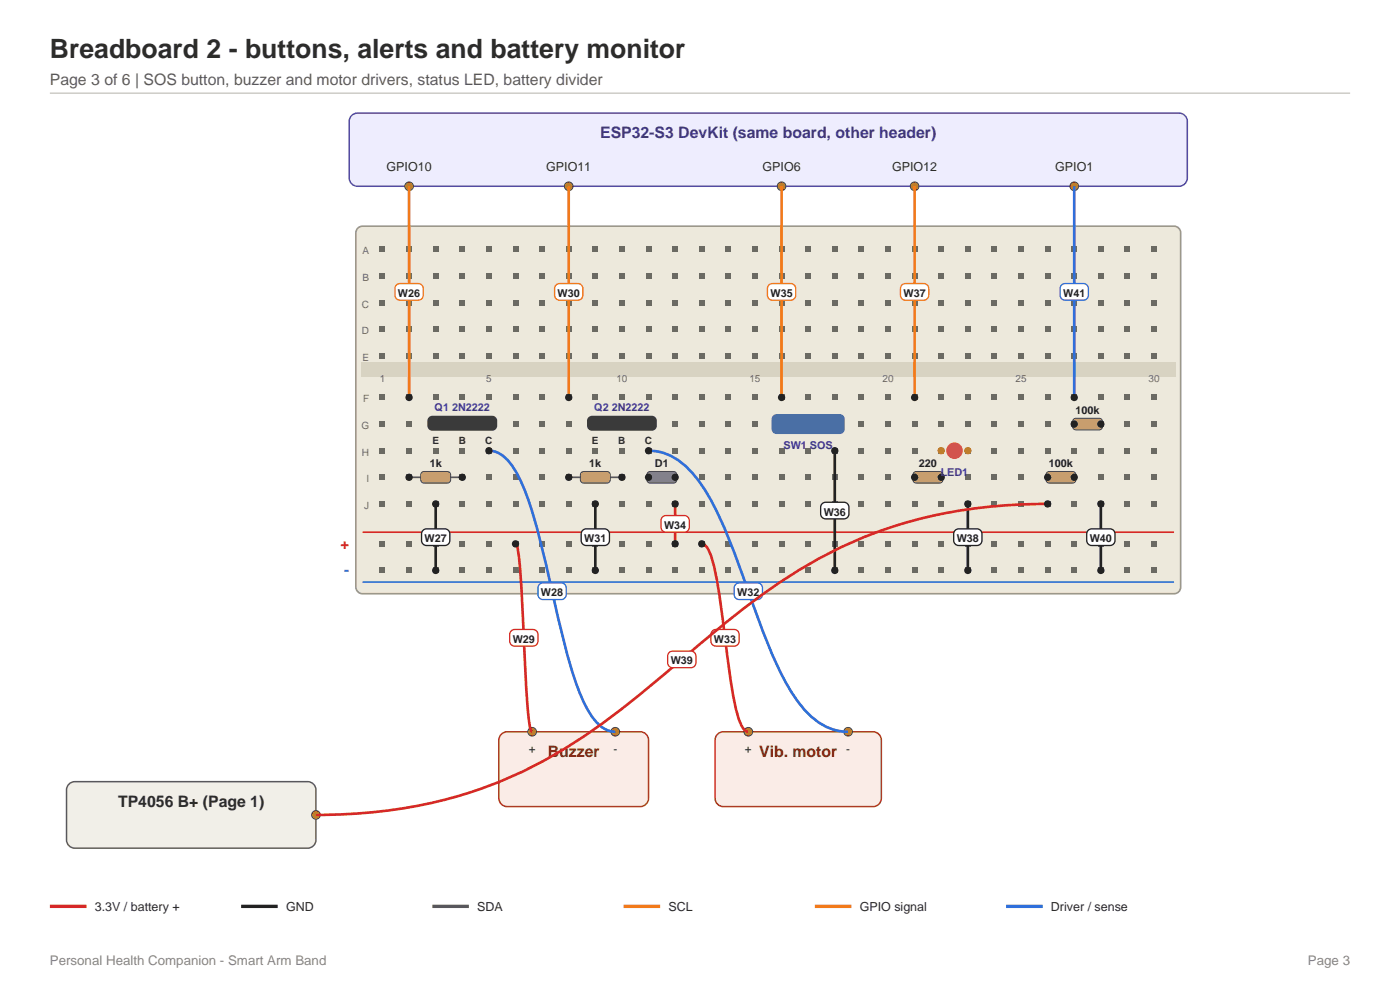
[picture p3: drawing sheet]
<svg xmlns="http://www.w3.org/2000/svg" width="297mm" height="210mm" viewBox="0 0 297 210" stroke-linecap="round" stroke-linejoin="round" font-family="sans-serif">
<path d="M10.6 19.8h275.8" fill="none" stroke="#b4b2a9" stroke-width=".21"/>
<path d="M76.1 48.2l.8-.2h172.2a1.41 1.41 0 0 1 1.4 1.4v75.1a1.41 1.41 0 0 1-1.4 1.4h-172.2a1.41 1.41 0 0 1-1.4-1.4v-75.1l.1-.5z" fill-rule="evenodd" fill="#ede9dc" stroke="#9c988a" stroke-width=".35"/>
<path d="M76.6 76.7h172.8v3.2h-172.8z" fill-rule="evenodd" fill="#d8d3c2"/>
<g fill="#6b6a63">
<path d="M80.6 52.4h1.1v1.1h-1.1z" fill-rule="evenodd"/>
<path d="M86.2 52.4h1.1v1.1h-1.1z" fill-rule="evenodd"/>
<path d="M91.9 52.4h1.1v1.1h-1.1z" fill-rule="evenodd"/>
<path d="M97.5 52.4h1.1v1.1h-1.1z" fill-rule="evenodd"/>
<path d="M103.2 52.4h1.1v1.1h-1.1z" fill-rule="evenodd"/>
<path d="M108.8 52.4h1.1v1.1h-1.1z" fill-rule="evenodd"/>
<path d="M114.4 52.4h1.2v1.1h-1.2z" fill-rule="evenodd"/>
<path d="M120.1 52.4h1.1v1.1h-1.1z" fill-rule="evenodd"/>
<path d="M125.7 52.4h1.2v1.1h-1.2z" fill-rule="evenodd"/>
<path d="M131.4 52.4h1.1v1.1h-1.1z" fill-rule="evenodd"/>
<path d="M137 52.4h1.1v1.1h-1.1z" fill-rule="evenodd"/>
<path d="M142.7 52.4h1.1v1.1h-1.1z" fill-rule="evenodd"/>
<path d="M148.3 52.4h1.1v1.1h-1.1z" fill-rule="evenodd"/>
<path d="M154 52.4h1.1v1.1h-1.1z" fill-rule="evenodd"/>
<path d="M159.6 52.4h1.1v1.1h-1.1z" fill-rule="evenodd"/>
<path d="M165.2 52.4h1.2v1.1h-1.2z" fill-rule="evenodd"/>
<path d="M170.9 52.4h1.1v1.1h-1.1z" fill-rule="evenodd"/>
<path d="M176.5 52.4h1.2v1.1h-1.2z" fill-rule="evenodd"/>
<path d="M182.2 52.4h1.1v1.1h-1.1z" fill-rule="evenodd"/>
<path d="M187.8 52.4h1.1v1.1h-1.1z" fill-rule="evenodd"/>
<path d="M193.5 52.4h1.1v1.1h-1.1z" fill-rule="evenodd"/>
<path d="M199.1 52.4h1.1v1.1h-1.1z" fill-rule="evenodd"/>
<path d="M204.8 52.4h1.1v1.1h-1.1z" fill-rule="evenodd"/>
<path d="M210.4 52.4h1.1v1.1h-1.1z" fill-rule="evenodd"/>
<path d="M216 52.4h1.2v1.1h-1.2z" fill-rule="evenodd"/>
<path d="M221.7 52.4h1.1v1.1h-1.1z" fill-rule="evenodd"/>
<path d="M227.3 52.4h1.2v1.1h-1.2z" fill-rule="evenodd"/>
<path d="M233 52.4h1.1v1.1h-1.1z" fill-rule="evenodd"/>
<path d="M238.6 52.4h1.1v1.1h-1.1z" fill-rule="evenodd"/>
<path d="M244.3 52.4h1.1v1.1h-1.1z" fill-rule="evenodd"/>
<path d="M80.6 58h1.1v1.1h-1.1z" fill-rule="evenodd"/>
<path d="M86.2 58h1.1v1.1h-1.1z" fill-rule="evenodd"/>
<path d="M91.9 58h1.1v1.1h-1.1z" fill-rule="evenodd"/>
<path d="M97.5 58h1.1v1.1h-1.1z" fill-rule="evenodd"/>
<path d="M103.2 58h1.1v1.1h-1.1z" fill-rule="evenodd"/>
<path d="M108.8 58h1.1v1.1h-1.1z" fill-rule="evenodd"/>
<path d="M114.4 58h1.2v1.1h-1.2z" fill-rule="evenodd"/>
<path d="M120.1 58h1.1v1.1h-1.1z" fill-rule="evenodd"/>
<path d="M125.7 58h1.2v1.1h-1.2z" fill-rule="evenodd"/>
<path d="M131.4 58h1.1v1.1h-1.1z" fill-rule="evenodd"/>
<path d="M137 58h1.1v1.1h-1.1z" fill-rule="evenodd"/>
<path d="M142.7 58h1.1v1.1h-1.1z" fill-rule="evenodd"/>
<path d="M148.3 58h1.1v1.1h-1.1z" fill-rule="evenodd"/>
<path d="M154 58h1.1v1.1h-1.1z" fill-rule="evenodd"/>
<path d="M159.6 58h1.1v1.1h-1.1z" fill-rule="evenodd"/>
<path d="M165.2 58h1.2v1.1h-1.2z" fill-rule="evenodd"/>
<path d="M170.9 58h1.1v1.1h-1.1z" fill-rule="evenodd"/>
<path d="M176.5 58h1.2v1.1h-1.2z" fill-rule="evenodd"/>
<path d="M182.2 58h1.1v1.1h-1.1z" fill-rule="evenodd"/>
<path d="M187.8 58h1.1v1.1h-1.1z" fill-rule="evenodd"/>
<path d="M193.5 58h1.1v1.1h-1.1z" fill-rule="evenodd"/>
<path d="M199.1 58h1.1v1.1h-1.1z" fill-rule="evenodd"/>
<path d="M204.8 58h1.1v1.1h-1.1z" fill-rule="evenodd"/>
<path d="M210.4 58h1.1v1.1h-1.1z" fill-rule="evenodd"/>
<path d="M216 58h1.2v1.1h-1.2z" fill-rule="evenodd"/>
<path d="M221.7 58h1.1v1.1h-1.1z" fill-rule="evenodd"/>
<path d="M227.3 58h1.2v1.1h-1.2z" fill-rule="evenodd"/>
<path d="M233 58h1.1v1.1h-1.1z" fill-rule="evenodd"/>
<path d="M238.6 58h1.1v1.1h-1.1z" fill-rule="evenodd"/>
<path d="M244.3 58h1.1v1.1h-1.1z" fill-rule="evenodd"/>
<path d="M80.6 63.6h1.1v1.2h-1.1z" fill-rule="evenodd"/>
<path d="M86.2 63.6h1.1v1.2h-1.1z" fill-rule="evenodd"/>
<path d="M91.9 63.6h1.1v1.2h-1.1z" fill-rule="evenodd"/>
<path d="M97.5 63.6h1.1v1.2h-1.1z" fill-rule="evenodd"/>
<path d="M103.2 63.6h1.1v1.2h-1.1z" fill-rule="evenodd"/>
<path d="M108.8 63.6h1.1v1.2h-1.1z" fill-rule="evenodd"/>
<path d="M114.4 63.6h1.2v1.2h-1.2z" fill-rule="evenodd"/>
<path d="M120.1 63.6h1.1v1.2h-1.1z" fill-rule="evenodd"/>
<path d="M125.7 63.6h1.2v1.2h-1.2z" fill-rule="evenodd"/>
<path d="M131.4 63.6h1.1v1.2h-1.1z" fill-rule="evenodd"/>
<path d="M137 63.6h1.1v1.2h-1.1z" fill-rule="evenodd"/>
<path d="M142.7 63.6h1.1v1.2h-1.1z" fill-rule="evenodd"/>
<path d="M148.3 63.6h1.1v1.2h-1.1z" fill-rule="evenodd"/>
<path d="M154 63.6h1.1v1.2h-1.1z" fill-rule="evenodd"/>
<path d="M159.6 63.6h1.1v1.2h-1.1z" fill-rule="evenodd"/>
<path d="M165.2 63.6h1.2v1.2h-1.2z" fill-rule="evenodd"/>
<path d="M170.9 63.6h1.1v1.2h-1.1z" fill-rule="evenodd"/>
<path d="M176.5 63.6h1.2v1.2h-1.2z" fill-rule="evenodd"/>
<path d="M182.2 63.6h1.1v1.2h-1.1z" fill-rule="evenodd"/>
<path d="M187.8 63.6h1.1v1.2h-1.1z" fill-rule="evenodd"/>
<path d="M193.5 63.6h1.1v1.2h-1.1z" fill-rule="evenodd"/>
<path d="M199.1 63.6h1.1v1.2h-1.1z" fill-rule="evenodd"/>
<path d="M204.8 63.6h1.1v1.2h-1.1z" fill-rule="evenodd"/>
<path d="M210.4 63.6h1.1v1.2h-1.1z" fill-rule="evenodd"/>
<path d="M216 63.6h1.2v1.2h-1.2z" fill-rule="evenodd"/>
<path d="M221.7 63.6h1.1v1.2h-1.1z" fill-rule="evenodd"/>
<path d="M227.3 63.6h1.2v1.2h-1.2z" fill-rule="evenodd"/>
<path d="M233 63.6h1.1v1.2h-1.1z" fill-rule="evenodd"/>
<path d="M238.6 63.6h1.1v1.2h-1.1z" fill-rule="evenodd"/>
<path d="M244.3 63.6h1.1v1.2h-1.1z" fill-rule="evenodd"/>
<path d="M80.6 69.3h1.1v1.1h-1.1z" fill-rule="evenodd"/>
<path d="M86.2 69.3h1.1v1.1h-1.1z" fill-rule="evenodd"/>
<path d="M91.9 69.3h1.1v1.1h-1.1z" fill-rule="evenodd"/>
<path d="M97.5 69.3h1.1v1.1h-1.1z" fill-rule="evenodd"/>
<path d="M103.2 69.3h1.1v1.1h-1.1z" fill-rule="evenodd"/>
<path d="M108.8 69.3h1.1v1.1h-1.1z" fill-rule="evenodd"/>
<path d="M114.4 69.3h1.2v1.1h-1.2z" fill-rule="evenodd"/>
<path d="M120.1 69.3h1.1v1.1h-1.1z" fill-rule="evenodd"/>
<path d="M125.7 69.3h1.2v1.1h-1.2z" fill-rule="evenodd"/>
<path d="M131.4 69.3h1.1v1.1h-1.1z" fill-rule="evenodd"/>
<path d="M137 69.3h1.1v1.1h-1.1z" fill-rule="evenodd"/>
<path d="M142.7 69.3h1.1v1.1h-1.1z" fill-rule="evenodd"/>
<path d="M148.3 69.3h1.1v1.1h-1.1z" fill-rule="evenodd"/>
<path d="M154 69.3h1.1v1.1h-1.1z" fill-rule="evenodd"/>
<path d="M159.6 69.3h1.1v1.1h-1.1z" fill-rule="evenodd"/>
<path d="M165.2 69.3h1.2v1.1h-1.2z" fill-rule="evenodd"/>
<path d="M170.9 69.3h1.1v1.1h-1.1z" fill-rule="evenodd"/>
<path d="M176.5 69.3h1.2v1.1h-1.2z" fill-rule="evenodd"/>
<path d="M182.2 69.3h1.1v1.1h-1.1z" fill-rule="evenodd"/>
<path d="M187.8 69.3h1.1v1.1h-1.1z" fill-rule="evenodd"/>
<path d="M193.5 69.3h1.1v1.1h-1.1z" fill-rule="evenodd"/>
<path d="M199.1 69.3h1.1v1.1h-1.1z" fill-rule="evenodd"/>
<path d="M204.8 69.3h1.1v1.1h-1.1z" fill-rule="evenodd"/>
<path d="M210.4 69.3h1.1v1.1h-1.1z" fill-rule="evenodd"/>
<path d="M216 69.3h1.2v1.1h-1.2z" fill-rule="evenodd"/>
<path d="M221.7 69.3h1.1v1.1h-1.1z" fill-rule="evenodd"/>
<path d="M227.3 69.3h1.2v1.1h-1.2z" fill-rule="evenodd"/>
<path d="M233 69.3h1.1v1.1h-1.1z" fill-rule="evenodd"/>
<path d="M238.6 69.3h1.1v1.1h-1.1z" fill-rule="evenodd"/>
<path d="M244.3 69.3h1.1v1.1h-1.1z" fill-rule="evenodd"/>
<path d="M80.6 74.9h1.1v1.2h-1.1z" fill-rule="evenodd"/>
<path d="M86.2 74.9h1.1v1.2h-1.1z" fill-rule="evenodd"/>
<path d="M91.9 74.9h1.1v1.2h-1.1z" fill-rule="evenodd"/>
<path d="M97.5 74.9h1.1v1.2h-1.1z" fill-rule="evenodd"/>
<path d="M103.2 74.9h1.1v1.2h-1.1z" fill-rule="evenodd"/>
<path d="M108.8 74.9h1.1v1.2h-1.1z" fill-rule="evenodd"/>
<path d="M114.4 74.9h1.2v1.2h-1.2z" fill-rule="evenodd"/>
<path d="M120.1 74.9h1.1v1.2h-1.1z" fill-rule="evenodd"/>
<path d="M125.7 74.9h1.2v1.2h-1.2z" fill-rule="evenodd"/>
<path d="M131.4 74.9h1.1v1.2h-1.1z" fill-rule="evenodd"/>
<path d="M137 74.9h1.1v1.2h-1.1z" fill-rule="evenodd"/>
<path d="M142.7 74.9h1.1v1.2h-1.1z" fill-rule="evenodd"/>
<path d="M148.3 74.9h1.1v1.2h-1.1z" fill-rule="evenodd"/>
<path d="M154 74.9h1.1v1.2h-1.1z" fill-rule="evenodd"/>
<path d="M159.6 74.9h1.1v1.2h-1.1z" fill-rule="evenodd"/>
<path d="M165.2 74.9h1.2v1.2h-1.2z" fill-rule="evenodd"/>
<path d="M170.9 74.9h1.1v1.2h-1.1z" fill-rule="evenodd"/>
<path d="M176.5 74.9h1.2v1.2h-1.2z" fill-rule="evenodd"/>
<path d="M182.2 74.9h1.1v1.2h-1.1z" fill-rule="evenodd"/>
<path d="M187.8 74.9h1.1v1.2h-1.1z" fill-rule="evenodd"/>
<path d="M193.5 74.9h1.1v1.2h-1.1z" fill-rule="evenodd"/>
<path d="M199.1 74.9h1.1v1.2h-1.1z" fill-rule="evenodd"/>
<path d="M204.8 74.9h1.1v1.2h-1.1z" fill-rule="evenodd"/>
<path d="M210.4 74.9h1.1v1.2h-1.1z" fill-rule="evenodd"/>
<path d="M216 74.9h1.2v1.2h-1.2z" fill-rule="evenodd"/>
<path d="M221.7 74.9h1.1v1.2h-1.1z" fill-rule="evenodd"/>
<path d="M227.3 74.9h1.2v1.2h-1.2z" fill-rule="evenodd"/>
<path d="M233 74.9h1.1v1.2h-1.1z" fill-rule="evenodd"/>
<path d="M238.6 74.9h1.1v1.2h-1.1z" fill-rule="evenodd"/>
<path d="M244.3 74.9h1.1v1.2h-1.1z" fill-rule="evenodd"/>
<path d="M80.6 83.7h1.1v1.2h-1.1z" fill-rule="evenodd"/>
<path d="M86.2 83.7h1.1v1.2h-1.1z" fill-rule="evenodd"/>
<path d="M91.9 83.7h1.1v1.2h-1.1z" fill-rule="evenodd"/>
<path d="M97.5 83.7h1.1v1.2h-1.1z" fill-rule="evenodd"/>
<path d="M103.2 83.7h1.1v1.2h-1.1z" fill-rule="evenodd"/>
<path d="M108.8 83.7h1.1v1.2h-1.1z" fill-rule="evenodd"/>
<path d="M114.4 83.7h1.2v1.2h-1.2z" fill-rule="evenodd"/>
<path d="M120.1 83.7h1.1v1.2h-1.1z" fill-rule="evenodd"/>
<path d="M125.7 83.7h1.2v1.2h-1.2z" fill-rule="evenodd"/>
<path d="M131.4 83.7h1.1v1.2h-1.1z" fill-rule="evenodd"/>
<path d="M137 83.7h1.1v1.2h-1.1z" fill-rule="evenodd"/>
<path d="M142.7 83.7h1.1v1.2h-1.1z" fill-rule="evenodd"/>
<path d="M148.3 83.7h1.1v1.2h-1.1z" fill-rule="evenodd"/>
<path d="M154 83.7h1.1v1.2h-1.1z" fill-rule="evenodd"/>
<path d="M159.6 83.7h1.1v1.2h-1.1z" fill-rule="evenodd"/>
<path d="M165.2 83.7h1.2v1.2h-1.2z" fill-rule="evenodd"/>
<path d="M170.9 83.7h1.1v1.2h-1.1z" fill-rule="evenodd"/>
<path d="M176.5 83.7h1.2v1.2h-1.2z" fill-rule="evenodd"/>
<path d="M182.2 83.7h1.1v1.2h-1.1z" fill-rule="evenodd"/>
<path d="M187.8 83.7h1.1v1.2h-1.1z" fill-rule="evenodd"/>
<path d="M193.5 83.7h1.1v1.2h-1.1z" fill-rule="evenodd"/>
<path d="M199.1 83.7h1.1v1.2h-1.1z" fill-rule="evenodd"/>
<path d="M204.8 83.7h1.1v1.2h-1.1z" fill-rule="evenodd"/>
<path d="M210.4 83.7h1.1v1.2h-1.1z" fill-rule="evenodd"/>
<path d="M216 83.7h1.2v1.2h-1.2z" fill-rule="evenodd"/>
<path d="M221.7 83.7h1.1v1.2h-1.1z" fill-rule="evenodd"/>
<path d="M227.3 83.7h1.2v1.2h-1.2z" fill-rule="evenodd"/>
<path d="M233 83.7h1.1v1.2h-1.1z" fill-rule="evenodd"/>
<path d="M238.6 83.7h1.1v1.2h-1.1z" fill-rule="evenodd"/>
<path d="M244.3 83.7h1.1v1.2h-1.1z" fill-rule="evenodd"/>
<path d="M80.6 89.4h1.1v1.1h-1.1z" fill-rule="evenodd"/>
<path d="M86.2 89.4h1.1v1.1h-1.1z" fill-rule="evenodd"/>
<path d="M91.9 89.4h1.1v1.1h-1.1z" fill-rule="evenodd"/>
<path d="M97.5 89.4h1.1v1.1h-1.1z" fill-rule="evenodd"/>
<path d="M103.2 89.4h1.1v1.1h-1.1z" fill-rule="evenodd"/>
<path d="M108.8 89.4h1.1v1.1h-1.1z" fill-rule="evenodd"/>
<path d="M114.4 89.4h1.2v1.1h-1.2z" fill-rule="evenodd"/>
<path d="M120.1 89.4h1.1v1.1h-1.1z" fill-rule="evenodd"/>
<path d="M125.7 89.4h1.2v1.1h-1.2z" fill-rule="evenodd"/>
<path d="M131.4 89.4h1.1v1.1h-1.1z" fill-rule="evenodd"/>
<path d="M137 89.4h1.1v1.1h-1.1z" fill-rule="evenodd"/>
<path d="M142.7 89.4h1.1v1.1h-1.1z" fill-rule="evenodd"/>
<path d="M148.3 89.4h1.1v1.1h-1.1z" fill-rule="evenodd"/>
<path d="M154 89.4h1.1v1.1h-1.1z" fill-rule="evenodd"/>
<path d="M159.6 89.4h1.1v1.1h-1.1z" fill-rule="evenodd"/>
<path d="M165.2 89.4h1.2v1.1h-1.2z" fill-rule="evenodd"/>
<path d="M170.9 89.4h1.1v1.1h-1.1z" fill-rule="evenodd"/>
<path d="M176.5 89.4h1.2v1.1h-1.2z" fill-rule="evenodd"/>
<path d="M182.2 89.4h1.1v1.1h-1.1z" fill-rule="evenodd"/>
<path d="M187.8 89.4h1.1v1.1h-1.1z" fill-rule="evenodd"/>
<path d="M193.5 89.4h1.1v1.1h-1.1z" fill-rule="evenodd"/>
<path d="M199.1 89.4h1.1v1.1h-1.1z" fill-rule="evenodd"/>
<path d="M204.8 89.4h1.1v1.1h-1.1z" fill-rule="evenodd"/>
<path d="M210.4 89.4h1.1v1.1h-1.1z" fill-rule="evenodd"/>
<path d="M216 89.4h1.2v1.1h-1.2z" fill-rule="evenodd"/>
<path d="M221.7 89.4h1.1v1.1h-1.1z" fill-rule="evenodd"/>
<path d="M227.3 89.4h1.2v1.1h-1.2z" fill-rule="evenodd"/>
<path d="M233 89.4h1.1v1.1h-1.1z" fill-rule="evenodd"/>
<path d="M238.6 89.4h1.1v1.1h-1.1z" fill-rule="evenodd"/>
<path d="M244.3 89.4h1.1v1.1h-1.1z" fill-rule="evenodd"/>
<path d="M80.6 95h1.1v1.2h-1.1z" fill-rule="evenodd"/>
<path d="M86.2 95h1.1v1.2h-1.1z" fill-rule="evenodd"/>
<path d="M91.9 95h1.1v1.2h-1.1z" fill-rule="evenodd"/>
<path d="M97.5 95h1.1v1.2h-1.1z" fill-rule="evenodd"/>
<path d="M103.2 95h1.1v1.2h-1.1z" fill-rule="evenodd"/>
<path d="M108.8 95h1.1v1.2h-1.1z" fill-rule="evenodd"/>
<path d="M114.4 95h1.2v1.2h-1.2z" fill-rule="evenodd"/>
<path d="M120.1 95h1.1v1.2h-1.1z" fill-rule="evenodd"/>
<path d="M125.7 95h1.2v1.2h-1.2z" fill-rule="evenodd"/>
<path d="M131.4 95h1.1v1.2h-1.1z" fill-rule="evenodd"/>
<path d="M137 95h1.1v1.2h-1.1z" fill-rule="evenodd"/>
<path d="M142.7 95h1.1v1.2h-1.1z" fill-rule="evenodd"/>
<path d="M148.3 95h1.1v1.2h-1.1z" fill-rule="evenodd"/>
<path d="M154 95h1.1v1.2h-1.1z" fill-rule="evenodd"/>
<path d="M159.6 95h1.1v1.2h-1.1z" fill-rule="evenodd"/>
<path d="M165.2 95h1.2v1.2h-1.2z" fill-rule="evenodd"/>
<path d="M170.9 95h1.1v1.2h-1.1z" fill-rule="evenodd"/>
<path d="M176.5 95h1.2v1.2h-1.2z" fill-rule="evenodd"/>
<path d="M182.2 95h1.1v1.2h-1.1z" fill-rule="evenodd"/>
<path d="M187.8 95h1.1v1.2h-1.1z" fill-rule="evenodd"/>
<path d="M193.5 95h1.1v1.2h-1.1z" fill-rule="evenodd"/>
<path d="M199.1 95h1.1v1.2h-1.1z" fill-rule="evenodd"/>
<path d="M204.8 95h1.1v1.2h-1.1z" fill-rule="evenodd"/>
<path d="M210.4 95h1.1v1.2h-1.1z" fill-rule="evenodd"/>
<path d="M216 95h1.2v1.2h-1.2z" fill-rule="evenodd"/>
<path d="M221.7 95h1.1v1.2h-1.1z" fill-rule="evenodd"/>
<path d="M227.3 95h1.2v1.2h-1.2z" fill-rule="evenodd"/>
<path d="M233 95h1.1v1.2h-1.1z" fill-rule="evenodd"/>
<path d="M238.6 95h1.1v1.2h-1.1z" fill-rule="evenodd"/>
<path d="M244.3 95h1.1v1.2h-1.1z" fill-rule="evenodd"/>
<path d="M80.6 100.7h1.1v1.1h-1.1z" fill-rule="evenodd"/>
<path d="M86.2 100.7h1.1v1.1h-1.1z" fill-rule="evenodd"/>
<path d="M91.9 100.7h1.1v1.1h-1.1z" fill-rule="evenodd"/>
<path d="M97.5 100.7h1.1v1.1h-1.1z" fill-rule="evenodd"/>
<path d="M103.2 100.7h1.1v1.1h-1.1z" fill-rule="evenodd"/>
<path d="M108.8 100.7h1.1v1.1h-1.1z" fill-rule="evenodd"/>
<path d="M114.4 100.7h1.2v1.1h-1.2z" fill-rule="evenodd"/>
<path d="M120.1 100.7h1.1v1.1h-1.1z" fill-rule="evenodd"/>
<path d="M125.7 100.7h1.2v1.1h-1.2z" fill-rule="evenodd"/>
<path d="M131.4 100.7h1.1v1.1h-1.1z" fill-rule="evenodd"/>
<path d="M137 100.7h1.1v1.1h-1.1z" fill-rule="evenodd"/>
<path d="M142.7 100.7h1.1v1.1h-1.1z" fill-rule="evenodd"/>
<path d="M148.3 100.7h1.1v1.1h-1.1z" fill-rule="evenodd"/>
<path d="M154 100.7h1.1v1.1h-1.1z" fill-rule="evenodd"/>
<path d="M159.6 100.7h1.1v1.1h-1.1z" fill-rule="evenodd"/>
<path d="M165.2 100.7h1.2v1.1h-1.2z" fill-rule="evenodd"/>
<path d="M170.9 100.7h1.1v1.1h-1.1z" fill-rule="evenodd"/>
<path d="M176.5 100.7h1.2v1.1h-1.2z" fill-rule="evenodd"/>
<path d="M182.2 100.7h1.1v1.1h-1.1z" fill-rule="evenodd"/>
<path d="M187.8 100.7h1.1v1.1h-1.1z" fill-rule="evenodd"/>
<path d="M193.5 100.7h1.1v1.1h-1.1z" fill-rule="evenodd"/>
<path d="M199.1 100.7h1.1v1.1h-1.1z" fill-rule="evenodd"/>
<path d="M204.8 100.7h1.1v1.1h-1.1z" fill-rule="evenodd"/>
<path d="M210.4 100.7h1.1v1.1h-1.1z" fill-rule="evenodd"/>
<path d="M216 100.7h1.2v1.1h-1.2z" fill-rule="evenodd"/>
<path d="M221.7 100.7h1.1v1.1h-1.1z" fill-rule="evenodd"/>
<path d="M227.3 100.7h1.2v1.1h-1.2z" fill-rule="evenodd"/>
<path d="M233 100.7h1.1v1.1h-1.1z" fill-rule="evenodd"/>
<path d="M238.6 100.7h1.1v1.1h-1.1z" fill-rule="evenodd"/>
<path d="M244.3 100.7h1.1v1.1h-1.1z" fill-rule="evenodd"/>
<path d="M80.6 106.3h1.1v1.2h-1.1z" fill-rule="evenodd"/>
<path d="M86.2 106.3h1.1v1.2h-1.1z" fill-rule="evenodd"/>
<path d="M91.9 106.3h1.1v1.2h-1.1z" fill-rule="evenodd"/>
<path d="M97.5 106.3h1.1v1.2h-1.1z" fill-rule="evenodd"/>
<path d="M103.2 106.3h1.1v1.2h-1.1z" fill-rule="evenodd"/>
<path d="M108.8 106.3h1.1v1.2h-1.1z" fill-rule="evenodd"/>
<path d="M114.4 106.3h1.2v1.2h-1.2z" fill-rule="evenodd"/>
<path d="M120.1 106.3h1.1v1.2h-1.1z" fill-rule="evenodd"/>
<path d="M125.7 106.3h1.2v1.2h-1.2z" fill-rule="evenodd"/>
<path d="M131.4 106.3h1.1v1.2h-1.1z" fill-rule="evenodd"/>
<path d="M137 106.3h1.1v1.2h-1.1z" fill-rule="evenodd"/>
<path d="M142.7 106.3h1.1v1.2h-1.1z" fill-rule="evenodd"/>
<path d="M148.3 106.3h1.1v1.2h-1.1z" fill-rule="evenodd"/>
<path d="M154 106.3h1.1v1.2h-1.1z" fill-rule="evenodd"/>
<path d="M159.6 106.3h1.1v1.2h-1.1z" fill-rule="evenodd"/>
<path d="M165.2 106.3h1.2v1.2h-1.2z" fill-rule="evenodd"/>
<path d="M170.9 106.3h1.1v1.2h-1.1z" fill-rule="evenodd"/>
<path d="M176.5 106.3h1.2v1.2h-1.2z" fill-rule="evenodd"/>
<path d="M182.2 106.3h1.1v1.2h-1.1z" fill-rule="evenodd"/>
<path d="M187.8 106.3h1.1v1.2h-1.1z" fill-rule="evenodd"/>
<path d="M193.5 106.3h1.1v1.2h-1.1z" fill-rule="evenodd"/>
<path d="M199.1 106.3h1.1v1.2h-1.1z" fill-rule="evenodd"/>
<path d="M204.8 106.3h1.1v1.2h-1.1z" fill-rule="evenodd"/>
<path d="M210.4 106.3h1.1v1.2h-1.1z" fill-rule="evenodd"/>
<path d="M216 106.3h1.2v1.2h-1.2z" fill-rule="evenodd"/>
<path d="M221.7 106.3h1.1v1.2h-1.1z" fill-rule="evenodd"/>
<path d="M227.3 106.3h1.2v1.2h-1.2z" fill-rule="evenodd"/>
<path d="M233 106.3h1.1v1.2h-1.1z" fill-rule="evenodd"/>
<path d="M238.6 106.3h1.1v1.2h-1.1z" fill-rule="evenodd"/>
<path d="M244.3 106.3h1.1v1.2h-1.1z" fill-rule="evenodd"/>
<path d="M80.6 114.8h1.1v1.1h-1.1z" fill-rule="evenodd"/>
<path d="M80.6 120.4h1.1v1.2h-1.1z" fill-rule="evenodd"/>
<path d="M86.2 114.8h1.1v1.1h-1.1z" fill-rule="evenodd"/>
<path d="M86.2 120.4h1.1v1.2h-1.1z" fill-rule="evenodd"/>
<path d="M91.9 114.8h1.1v1.1h-1.1z" fill-rule="evenodd"/>
<path d="M91.9 120.4h1.1v1.2h-1.1z" fill-rule="evenodd"/>
<path d="M97.5 114.8h1.1v1.1h-1.1z" fill-rule="evenodd"/>
<path d="M97.5 120.4h1.1v1.2h-1.1z" fill-rule="evenodd"/>
<path d="M103.2 114.8h1.1v1.1h-1.1z" fill-rule="evenodd"/>
<path d="M103.2 120.4h1.1v1.2h-1.1z" fill-rule="evenodd"/>
<path d="M108.8 114.8h1.1v1.1h-1.1z" fill-rule="evenodd"/>
<path d="M108.8 120.4h1.1v1.2h-1.1z" fill-rule="evenodd"/>
<path d="M114.4 114.8h1.2v1.1h-1.2z" fill-rule="evenodd"/>
<path d="M114.4 120.4h1.2v1.2h-1.2z" fill-rule="evenodd"/>
<path d="M120.1 114.8h1.1v1.1h-1.1z" fill-rule="evenodd"/>
<path d="M120.1 120.4h1.1v1.2h-1.1z" fill-rule="evenodd"/>
<path d="M125.7 114.8h1.2v1.1h-1.2z" fill-rule="evenodd"/>
<path d="M125.7 120.4h1.2v1.2h-1.2z" fill-rule="evenodd"/>
<path d="M131.4 114.8h1.1v1.1h-1.1z" fill-rule="evenodd"/>
<path d="M131.4 120.4h1.1v1.2h-1.1z" fill-rule="evenodd"/>
<path d="M137 114.8h1.1v1.1h-1.1z" fill-rule="evenodd"/>
<path d="M137 120.4h1.1v1.2h-1.1z" fill-rule="evenodd"/>
<path d="M142.7 114.8h1.1v1.1h-1.1z" fill-rule="evenodd"/>
<path d="M142.7 120.4h1.1v1.2h-1.1z" fill-rule="evenodd"/>
<path d="M148.3 114.8h1.1v1.1h-1.1z" fill-rule="evenodd"/>
<path d="M148.3 120.4h1.1v1.2h-1.1z" fill-rule="evenodd"/>
<path d="M154 114.8h1.1v1.1h-1.1z" fill-rule="evenodd"/>
<path d="M154 120.4h1.1v1.2h-1.1z" fill-rule="evenodd"/>
<path d="M159.6 114.8h1.1v1.1h-1.1z" fill-rule="evenodd"/>
<path d="M159.6 120.4h1.1v1.2h-1.1z" fill-rule="evenodd"/>
<path d="M165.2 114.8h1.2v1.1h-1.2z" fill-rule="evenodd"/>
<path d="M165.2 120.4h1.2v1.2h-1.2z" fill-rule="evenodd"/>
<path d="M170.9 114.8h1.1v1.1h-1.1z" fill-rule="evenodd"/>
<path d="M170.9 120.4h1.1v1.2h-1.1z" fill-rule="evenodd"/>
<path d="M176.5 114.8h1.2v1.1h-1.2z" fill-rule="evenodd"/>
<path d="M176.5 120.4h1.2v1.2h-1.2z" fill-rule="evenodd"/>
<path d="M182.2 114.8h1.1v1.1h-1.1z" fill-rule="evenodd"/>
<path d="M182.2 120.4h1.1v1.2h-1.1z" fill-rule="evenodd"/>
<path d="M187.8 114.8h1.1v1.1h-1.1z" fill-rule="evenodd"/>
<path d="M187.8 120.4h1.1v1.2h-1.1z" fill-rule="evenodd"/>
<path d="M193.5 114.8h1.1v1.1h-1.1z" fill-rule="evenodd"/>
<path d="M193.5 120.4h1.1v1.2h-1.1z" fill-rule="evenodd"/>
<path d="M199.1 114.8h1.1v1.1h-1.1z" fill-rule="evenodd"/>
<path d="M199.1 120.4h1.1v1.2h-1.1z" fill-rule="evenodd"/>
<path d="M204.8 114.8h1.1v1.1h-1.1z" fill-rule="evenodd"/>
<path d="M204.8 120.4h1.1v1.2h-1.1z" fill-rule="evenodd"/>
<path d="M210.4 114.8h1.1v1.1h-1.1z" fill-rule="evenodd"/>
<path d="M210.4 120.4h1.1v1.2h-1.1z" fill-rule="evenodd"/>
<path d="M216 114.8h1.2v1.1h-1.2z" fill-rule="evenodd"/>
<path d="M216 120.4h1.2v1.2h-1.2z" fill-rule="evenodd"/>
<path d="M221.7 114.8h1.1v1.1h-1.1z" fill-rule="evenodd"/>
<path d="M221.7 120.4h1.1v1.2h-1.1z" fill-rule="evenodd"/>
<path d="M227.3 114.8h1.2v1.1h-1.2z" fill-rule="evenodd"/>
<path d="M227.3 120.4h1.2v1.2h-1.2z" fill-rule="evenodd"/>
<path d="M233 114.8h1.1v1.1h-1.1z" fill-rule="evenodd"/>
<path d="M233 120.4h1.1v1.2h-1.1z" fill-rule="evenodd"/>
<path d="M238.6 114.8h1.1v1.1h-1.1z" fill-rule="evenodd"/>
<path d="M238.6 120.4h1.1v1.2h-1.1z" fill-rule="evenodd"/>
<path d="M244.3 114.8h1.1v1.1h-1.1z" fill-rule="evenodd"/>
<path d="M244.3 120.4h1.1v1.2h-1.1z" fill-rule="evenodd"/>
</g>
<path d="M76.9 112.9h172.2" fill="none" stroke="#d62828" stroke-width=".35"/>
<path d="M76.9 123.5h172.2" fill="none" stroke="#2f6fdb" stroke-width=".35"/>
<path d="M74.6 24.5l.8-.4 .4-.1h174.3a1.76 1.76 0 0 1 1.8 1.8v11.9a1.76 1.76 0 0 1-1.8 1.8h-174.3a1.76 1.76 0 0 1-1.7-1.8v-11.9v-.5z" fill-rule="evenodd" fill="#eeedfe" stroke="#534ab7" stroke-width=".32"/>
<g fill="#b8860b" stroke="#444441" stroke-width=".21">
<circle cx="86.8" cy="39.5" r=".92"/>
<circle cx="120.6" cy="39.5" r=".92"/>
<circle cx="165.8" cy="39.5" r=".92"/>
<circle cx="194" cy="39.5" r=".92"/>
<circle cx="227.9" cy="39.5" r=".92"/>
</g>
<path d="M106.3 155.7l.8-.4 .5-.1h28.2a1.76 1.76 0 0 1 1.8 1.8v12.3a1.76 1.76 0 0 1-1.8 1.8h-28.2a1.76 1.76 0 0 1-1.8-1.8v-12.3l.1-.5z" fill-rule="evenodd" fill="#faece7" stroke="#993c1d" stroke-width=".32"/>
<g fill="#b8860b" stroke="#444441" stroke-width=".21">
<circle cx="112.9" cy="155.2" r=".92"/>
<circle cx="130.5" cy="155.2" r=".92"/>
</g>
<path d="M152.2 155.7l.8-.4 .5-.1h31.7a1.76 1.76 0 0 1 1.8 1.8v12.3a1.76 1.76 0 0 1-1.8 1.8h-31.7a1.76 1.76 0 0 1-1.8-1.8v-12.3l.1-.5z" fill-rule="evenodd" fill="#faece7" stroke="#993c1d" stroke-width=".32"/>
<g fill="#b8860b" stroke="#444441" stroke-width=".21">
<circle cx="158.7" cy="155.2" r=".92"/>
<circle cx="179.9" cy="155.2" r=".92"/>
</g>
<path d="M14.6 166.3l.8-.4 .5-.1h49.4a1.76 1.76 0 0 1 1.7 1.8v10.6a1.76 1.76 0 0 1-1.7 1.7h-49.4a1.76 1.76 0 0 1-1.8-1.7v-10.6l.1-.5z" fill-rule="evenodd" fill="#f1efe8" stroke="#5f5e5a" stroke-width=".32"/>
<circle cx="67" cy="172.9" r=".92" fill="#b8860b" stroke="#444441" stroke-width=".21"/>
<g fill="#b8860b">
<circle cx="92.4" cy="90" r=".78"/>
<circle cx="98.1" cy="90" r=".78"/>
<circle cx="103.7" cy="90" r=".78"/>
</g>
<path d="M91.1 88.4l.6-.2h12.7a1.06 1.06 0 0 1 1.1 1.1v1a1.06 1.06 0 0 1-1.1 1.1h-12.7a1.06 1.06 0 0 1-1-1.1v-1.4z" fill-rule="evenodd" fill="#3a3a3a"/>
<g fill="#b8860b">
<circle cx="126.3" cy="90" r=".78"/>
<circle cx="131.9" cy="90" r=".78"/>
<circle cx="137.6" cy="90" r=".78"/>
</g>
<path d="M125 88.4l.6-.2h12.7a1.06 1.06 0 0 1 1 1.1v1a1.06 1.06 0 0 1-1 1.1h-12.7a1.06 1.06 0 0 1-1.1-1.1l.1-1.4z" fill-rule="evenodd" fill="#3a3a3a"/>
<path d="M86.8 101.2h11.3" fill="none" stroke="#555" stroke-width=".35"/>
<path d="M89.5 100.2l.5-.2h4.9a.71 .71 0 0 1 .7 .7v1.1a.71 .71 0 0 1-.7 .7h-4.9a.71 .71 0 0 1-.7-.7v-1.1z" fill-rule="evenodd" fill="#c9a26b" stroke="#444" stroke-width=".21"/>
<g fill="#222">
<circle cx="86.8" cy="101.2" r=".78"/>
<circle cx="98.1" cy="101.2" r=".78"/>
</g>
<path d="M120.6 101.2h11.3" fill="none" stroke="#555" stroke-width=".35"/>
<path d="M123.3 100.2l.5-.2h5a.71 .71 0 0 1 .7 .7v1.1a.71 .71 0 0 1-.7 .7h-5a.71 .71 0 0 1-.7-.7v-1.1z" fill-rule="evenodd" fill="#c9a26b" stroke="#444" stroke-width=".21"/>
<g fill="#222">
<circle cx="120.6" cy="101.2" r=".78"/>
<circle cx="131.9" cy="101.2" r=".78"/>
</g>
<path d="M137.6 101.2h5.6" fill="none" stroke="#555" stroke-width=".35"/>
<path d="M137.4 100.2l.5-.2h5a.71 .71 0 0 1 .7 .7v1.1a.71 .71 0 0 1-.7 .7h-5a.71 .71 0 0 1-.7-.7v-1.1z" fill-rule="evenodd" fill="#8a8a8a" stroke="#444" stroke-width=".21"/>
<g fill="#222">
<circle cx="137.6" cy="101.2" r=".78"/>
<circle cx="143.2" cy="101.2" r=".78"/>
</g>
<path d="M194 101.2h5.7" fill="none" stroke="#555" stroke-width=".35"/>
<path d="M193.9 100.2l.5-.2h4.9a.71 .71 0 0 1 .7 .7v1.1a.71 .71 0 0 1-.7 .7h-4.9a.71 .71 0 0 1-.7-.7v-1.1z" fill-rule="evenodd" fill="#c9a26b" stroke="#444" stroke-width=".21"/>
<g fill="#222">
<circle cx="194" cy="101.2" r=".78"/>
<circle cx="199.7" cy="101.2" r=".78"/>
</g>
<path d="M222.2 101.2h5.7" fill="none" stroke="#555" stroke-width=".35"/>
<path d="M222.1 100.2l.5-.2h4.9a.71 .71 0 0 1 .7 .7v1.1a.71 .71 0 0 1-.7 .7h-4.9a.71 .71 0 0 1-.7-.7v-1.1z" fill-rule="evenodd" fill="#c9a26b" stroke="#444" stroke-width=".21"/>
<g fill="#222">
<circle cx="222.2" cy="101.2" r=".78"/>
<circle cx="227.9" cy="101.2" r=".78"/>
</g>
<path d="M227.9 90h5.6" fill="none" stroke="#555" stroke-width=".35"/>
<path d="M227.7 88.9l.5-.2h5a.71 .71 0 0 1 .7 .7v1.1a.71 .71 0 0 1-.7 .7h-5a.71 .71 0 0 1-.7-.7v-1.1z" fill-rule="evenodd" fill="#c9a26b" stroke="#444" stroke-width=".21"/>
<g fill="#222">
<circle cx="227.9" cy="90" r=".78"/>
<circle cx="233.5" cy="90" r=".78"/>
</g>
<g fill="#b8860b">
<circle cx="165.8" cy="90" r=".78"/>
<circle cx="177.1" cy="90" r=".78"/>
</g>
<path d="M164.1 88l.6-.2h13.5a1.06 1.06 0 0 1 1 1.1v2.1a1.06 1.06 0 0 1-1 1.1h-13.5a1.06 1.06 0 0 1-1-1.1v-2.1z" fill-rule="evenodd" fill="#4a6fa5"/>
<g fill="#b8860b">
<circle cx="199.7" cy="95.6" r=".78"/>
<circle cx="205.3" cy="95.6" r=".78"/>
</g>
<circle cx="202.5" cy="95.6" r="1.76" fill="#e24b4a"/>
<path d="M86.8 39.5v44.8" fill="none" stroke="#f27a1a" stroke-width=".56"/>
<path d="M84.2 60.4l.6-.3h3.9a1.06 1.06 0 0 1 1.1 1.1v1.4a1.06 1.06 0 0 1-1.1 1.1h-3.9a1.06 1.06 0 0 1-1-1.1v-1.7z" fill-rule="evenodd" fill="#fff" stroke="#f27a1a" stroke-width=".28"/>
<circle cx="86.8" cy="84.3" r=".78" fill="#222"/>
<path d="M92.4 106.9v14.1" fill="none" stroke="#222" stroke-width=".56"/>
<path d="M89.9 112.4l.6-.2h3.9a1.06 1.06 0 0 1 1 1v1.5a1.06 1.06 0 0 1-1 1h-3.9a1.06 1.06 0 0 1-1.1-1l.1-1.8z" fill-rule="evenodd" fill="#fff" stroke="#222" stroke-width=".28"/>
<g fill="#222">
<circle cx="92.4" cy="106.9" r=".78"/>
<circle cx="92.4" cy="121" r=".78"/>
</g>
<path d="M103.7 95.6l1.6 .3a11.5 11.5 0 0 1 5.3 6.4 109.9 109.9 0 0 1 5.7 19.4l2.5 11.1a72.5 72.5 0 0 0 6 18l1.3 1.9 1.3 1.3 1.5 .9 1.6 .3" fill="none" stroke="#2f6fdb" stroke-width=".56"/>
<path d="M114.3 124.1l.9-.5h3.9a1.06 1.06 0 0 1 1 1.1v1.4a1.06 1.06 0 0 1-1 1.1h-3.9a1.06 1.06 0 0 1-1.1-1.1v-1.4z" fill-rule="evenodd" fill="#fff" stroke="#2f6fdb" stroke-width=".28"/>
<circle cx="103.7" cy="95.6" r=".78" fill="#222"/>
<path d="M109.4 115.4l.2 .2a59.5 59.5 0 0 1 1.1 11l.4 8.7a198.7 198.7 0 0 0 1.3 18.8l.2 .8 .3 .3" fill="none" stroke="#d62828" stroke-width=".56"/>
<path d="M108.3 134l.9-.5h3.9a1.06 1.06 0 0 1 1 1.1v1.4a1.06 1.06 0 0 1-1 1.1h-3.9a1.06 1.06 0 0 1-1.1-1.1v-1.4z" fill-rule="evenodd" fill="#fff" stroke="#d62828" stroke-width=".28"/>
<circle cx="109.4" cy="115.4" r=".78" fill="#222"/>
<path d="M120.6 39.5v44.8" fill="none" stroke="#f27a1a" stroke-width=".56"/>
<path d="M118.1 60.4l.6-.3h3.9a1.06 1.06 0 0 1 1 1.1v1.4a1.06 1.06 0 0 1-1 1.1h-3.9a1.06 1.06 0 0 1-1-1.1v-1.7z" fill-rule="evenodd" fill="#fff" stroke="#f27a1a" stroke-width=".28"/>
<circle cx="120.6" cy="84.3" r=".78" fill="#222"/>
<path d="M126.3 106.9v14.1" fill="none" stroke="#222" stroke-width=".56"/>
<path d="M123.7 112.4l.7-.2h3.8a1.06 1.06 0 0 1 1.1 1v1.5a1.06 1.06 0 0 1-1.1 1h-3.8a1.06 1.06 0 0 1-1.1-1v-1.8z" fill-rule="evenodd" fill="#fff" stroke="#222" stroke-width=".28"/>
<g fill="#222">
<circle cx="126.3" cy="106.9" r=".78"/>
<circle cx="126.3" cy="121" r=".78"/>
</g>
<path d="M137.6 95.6a12.1 12.1 0 0 1 9 4.4 40.9 40.9 0 0 1 6.7 11.1l2.8 6.9 4 11.1a82.7 82.7 0 0 0 9 19.4 15 15 0 0 0 8.3 6.4l2.5 .3" fill="none" stroke="#2f6fdb" stroke-width=".56"/>
<path d="M156 124.1l.8-.5h3.9a1.06 1.06 0 0 1 1 1.1v1.4a1.06 1.06 0 0 1-1 1.1h-3.9a1.06 1.06 0 0 1-1-1.1v-1.4z" fill-rule="evenodd" fill="#fff" stroke="#2f6fdb" stroke-width=".28"/>
<circle cx="137.6" cy="95.6" r=".78" fill="#222"/>
<path d="M148.9 115.4l.6 .2a9.9 9.9 0 0 1 2.1 5 319.7 319.7 0 0 1 3.2 22.6l.4 2.5a30.9 30.9 0 0 0 2.3 8.6l.6 .7 .6 .2" fill="none" stroke="#d62828" stroke-width=".56"/>
<path d="M151 134l.9-.5h3.9a1.06 1.06 0 0 1 1 1.1v1.4a1.06 1.06 0 0 1-1 1.1h-3.9a1.06 1.06 0 0 1-1.1-1.1v-1.4z" fill-rule="evenodd" fill="#fff" stroke="#d62828" stroke-width=".28"/>
<circle cx="148.9" cy="115.4" r=".78" fill="#222"/>
<path d="M143.2 106.9v8.5" fill="none" stroke="#d62828" stroke-width=".56"/>
<path d="M140.4 109.8l.9-.4h3.9a1.06 1.06 0 0 1 1 1v1.4a1.06 1.06 0 0 1-1 1.1h-3.9a1.06 1.06 0 0 1-1.1-1.1v-1.4z" fill-rule="evenodd" fill="#fff" stroke="#d62828" stroke-width=".28"/>
<g fill="#222">
<circle cx="143.2" cy="106.9" r=".78"/>
<circle cx="143.2" cy="115.4" r=".78"/>
</g>
<path d="M165.8 39.5v44.8" fill="none" stroke="#f27a1a" stroke-width=".56"/>
<path d="M163.2 60.4l.7-.3h3.8a1.06 1.06 0 0 1 1.1 1.1v1.4a1.06 1.06 0 0 1-1.1 1.1h-3.8a1.06 1.06 0 0 1-1.1-1.1l.1-1.7z" fill-rule="evenodd" fill="#fff" stroke="#f27a1a" stroke-width=".28"/>
<circle cx="165.8" cy="84.3" r=".78" fill="#222"/>
<path d="M177.1 95.6v25.4" fill="none" stroke="#222" stroke-width=".56"/>
<path d="M174.5 106.7l.7-.2h3.8a1.06 1.06 0 0 1 1.1 1.1v1.4a1.06 1.06 0 0 1-1.1 1.1h-3.8a1.06 1.06 0 0 1-1.1-1.1v-1.7z" fill-rule="evenodd" fill="#fff" stroke="#222" stroke-width=".28"/>
<g fill="#222">
<circle cx="177.1" cy="95.6" r=".78"/>
<circle cx="177.1" cy="121" r=".78"/>
</g>
<path d="M194 39.5v44.8" fill="none" stroke="#f27a1a" stroke-width=".56"/>
<path d="M191.2 60.6l.9-.5h3.9a1.06 1.06 0 0 1 1 1.1v1.4a1.06 1.06 0 0 1-1 1.1h-3.9a1.06 1.06 0 0 1-1.1-1.1v-1.4z" fill-rule="evenodd" fill="#fff" stroke="#f27a1a" stroke-width=".28"/>
<circle cx="194" cy="84.3" r=".78" fill="#222"/>
<path d="M205.3 106.9v14.1" fill="none" stroke="#222" stroke-width=".56"/>
<path d="M202.5 112.6l.9-.4h3.9a1.06 1.06 0 0 1 1 1v1.5a1.06 1.06 0 0 1-1 1h-3.9a1.06 1.06 0 0 1-1.1-1v-1.5z" fill-rule="evenodd" fill="#fff" stroke="#222" stroke-width=".28"/>
<g fill="#222">
<circle cx="205.3" cy="106.9" r=".78"/>
<circle cx="205.3" cy="121" r=".78"/>
</g>
<path d="M222.2 106.9a98.1 98.1 0 0 0-46 10.3 136.1 136.1 0 0 0-26.7 18.6 468.3 468.3 0 0 1-19.7 16.2 95.8 95.8 0 0 1-53.5 20.5l-9.3 .4" fill="none" stroke="#d62828" stroke-width=".56"/>
<path d="M141.8 138.5l.9-.4h3.9a1.06 1.06 0 0 1 1 1.1v1.4a1.06 1.06 0 0 1-1 1h-3.9a1.06 1.06 0 0 1-1.1-1v-1.4z" fill-rule="evenodd" fill="#fff" stroke="#d62828" stroke-width=".28"/>
<circle cx="222.2" cy="106.9" r=".78" fill="#222"/>
<path d="M233.5 106.9v14.1" fill="none" stroke="#222" stroke-width=".56"/>
<path d="M231 112.4l.6-.2h3.9a1.06 1.06 0 0 1 1 1v1.5a1.06 1.06 0 0 1-1 1h-3.9a1.06 1.06 0 0 1-1.1-1l.1-1.8z" fill-rule="evenodd" fill="#fff" stroke="#222" stroke-width=".28"/>
<g fill="#222">
<circle cx="233.5" cy="106.9" r=".78"/>
<circle cx="233.5" cy="121" r=".78"/>
</g>
<path d="M227.9 39.5v44.8" fill="none" stroke="#2f6fdb" stroke-width=".56"/>
<path d="M225.1 60.6l.9-.5h3.8a1.06 1.06 0 0 1 1.1 1.1v1.4a1.06 1.06 0 0 1-1.1 1.1h-3.8a1.06 1.06 0 0 1-1.1-1.1v-1.4z" fill-rule="evenodd" fill="#fff" stroke="#2f6fdb" stroke-width=".28"/>
<circle cx="227.9" cy="84.3" r=".78" fill="#222"/>
<path d="M10.6 192.3h7.7" fill="none" stroke="#d62828" stroke-width=".71" stroke-linecap="butt"/>
<path d="M51.2 192.3h7.7" fill="none" stroke="#222" stroke-width=".71" stroke-linecap="butt"/>
<path d="M91.7 192.3h7.8" fill="none" stroke="#2a9d3f" stroke-width=".71" stroke-linecap="butt"/>
<path d="M132.3 192.3h7.8" fill="none" stroke="#e0a800" stroke-width=".71" stroke-linecap="butt"/>
<path d="M172.9 192.3h7.7" fill="none" stroke="#f27a1a" stroke-width=".71" stroke-linecap="butt"/>
<path d="M213.4 192.3h7.8" fill="none" stroke="#2f6fdb" stroke-width=".71" stroke-linecap="butt"/>
<text font-size="5.6" fill="#2c2c2a" x="10.6" y="12.3">Breadboard 2 - buttons, alerts and battery monitor</text>
<text font-size="3.4" fill="#5f5e5a" x="10.6" y="18">Page 3 of 6 | SOS button, buzzer and motor drivers, status LED, battery divider</text>
<text font-size="3.4" fill="#3c3489" x="127.3" y="29.3">ESP32-S3 DevKit (same board, other header)</text>
<g font-size="3.4" fill="#712b13">
<text x="116.2" y="160.5">Buzzer</text>
<text x="161" y="160.5">Vib. motor</text>
</g>
<text font-size="3.4" fill="#2c2c2a" x="25.1" y="171.1">TP4056 B+ (Page 1)</text>
<text font-size="3.2" fill="#d62828" x="72.2" y="116.4">+</text>
<text font-size="3.2" fill="#2f6fdb" x="73" y="122.1">-</text>
<g font-size="2.8" fill="#888780">
<text x="10.6" y="204.7">Personal Health Companion - Smart Arm Band</text>
<text x="277.5" y="204.7">Page 3</text>
</g>
<g font-size="2.6" fill="#2c2c2a">
<text x="82" y="36.3">GPIO10</text>
<text x="115.9" y="36.3">GPIO11</text>
<text x="161.8" y="36.3">GPIO6</text>
<text x="189.2" y="36.3">GPIO12</text>
<text x="223.9" y="36.3">GPIO1</text>
<text x="20.1" y="193.3">3.3V / battery +</text>
<text x="60.7" y="193.3">GND</text>
<text x="101.2" y="193.3">SDA</text>
<text x="141.8" y="193.3">SCL</text>
<text x="182.4" y="193.3">GPIO signal</text>
<text x="223" y="193.3">Driver / sense</text>
</g>
<g font-size="2.5" fill="#2c2c2a">
<text x="112.2" y="159.8">+</text>
<text x="130.1" y="159.8">-</text>
<text x="158" y="159.8">+</text>
<text x="179.5" y="159.8">-</text>
</g>
<g font-size="2.3" fill="#222">
<text x="84.4" y="63">W26</text>
<text x="118.3" y="63">W30</text>
<text x="163.4" y="63">W35</text>
<text x="191.7" y="63">W37</text>
<text x="225.5" y="63">W41</text>
<text x="228.2" y="87.8">100k</text>
<text x="91.2" y="99.1">1k</text>
<text x="125" y="99.1">1k</text>
<text x="138.9" y="99.1">D1</text>
<text x="194.9" y="99.1">220</text>
<text x="222.5" y="99.1">100k</text>
<text x="140.9" y="112.2">W34</text>
<text x="174.7" y="109.4">W36</text>
<text x="90.1" y="115">W27</text>
<text x="123.9" y="115">W31</text>
<text x="203" y="115">W38</text>
<text x="231.2" y="115">W40</text>
<text x="114.8" y="126.5">W28</text>
<text x="156.4" y="126.5">W32</text>
<text x="108.8" y="136.3">W29</text>
<text x="151.5" y="136.3">W33</text>
<text x="142.3" y="140.9">W39</text>
</g>
<g font-size="2.3" fill="#3c3489">
<text x="92.2" y="87.1">Q1 2N2222</text>
<text x="126.1" y="87.1">Q2 2N2222</text>
<text x="166.2" y="95.2">SW1 SOS</text>
<text x="199.6" y="100.9">LED1</text>
</g>
<g font-size="2.1" fill="#6b6a63">
<text x="76.9" y="54">A</text>
<text x="76.9" y="59.6">B</text>
<text x="76.8" y="65.3">C</text>
<text x="76.8" y="70.9">D</text>
<text x="76.9" y="76.6">E</text>
<text x="80.6" y="81">1</text>
<text x="103.1" y="81">5</text>
<text x="130.8" y="81">10</text>
<text x="159" y="81">15</text>
<text x="187.2" y="81">20</text>
<text x="215.4" y="81">25</text>
<text x="243.7" y="81">30</text>
<text x="77" y="85.4">F</text>
<text x="76.7" y="91">G</text>
<text x="76.8" y="96.7">H</text>
<text x="77.3" y="107.9">J</text>
<text x="77.7" y="102.3">I</text>
</g>
<g font-size="2.1" fill="#2c2c2a">
<text x="91.7" y="94.2">E</text>
<text x="97.3" y="94.2">B</text>
<text x="103" y="94.2">C</text>
<text x="125.6" y="94.2">E</text>
<text x="131.2" y="94.2">B</text>
<text x="136.8" y="94.2">C</text>
</g>
</svg>
